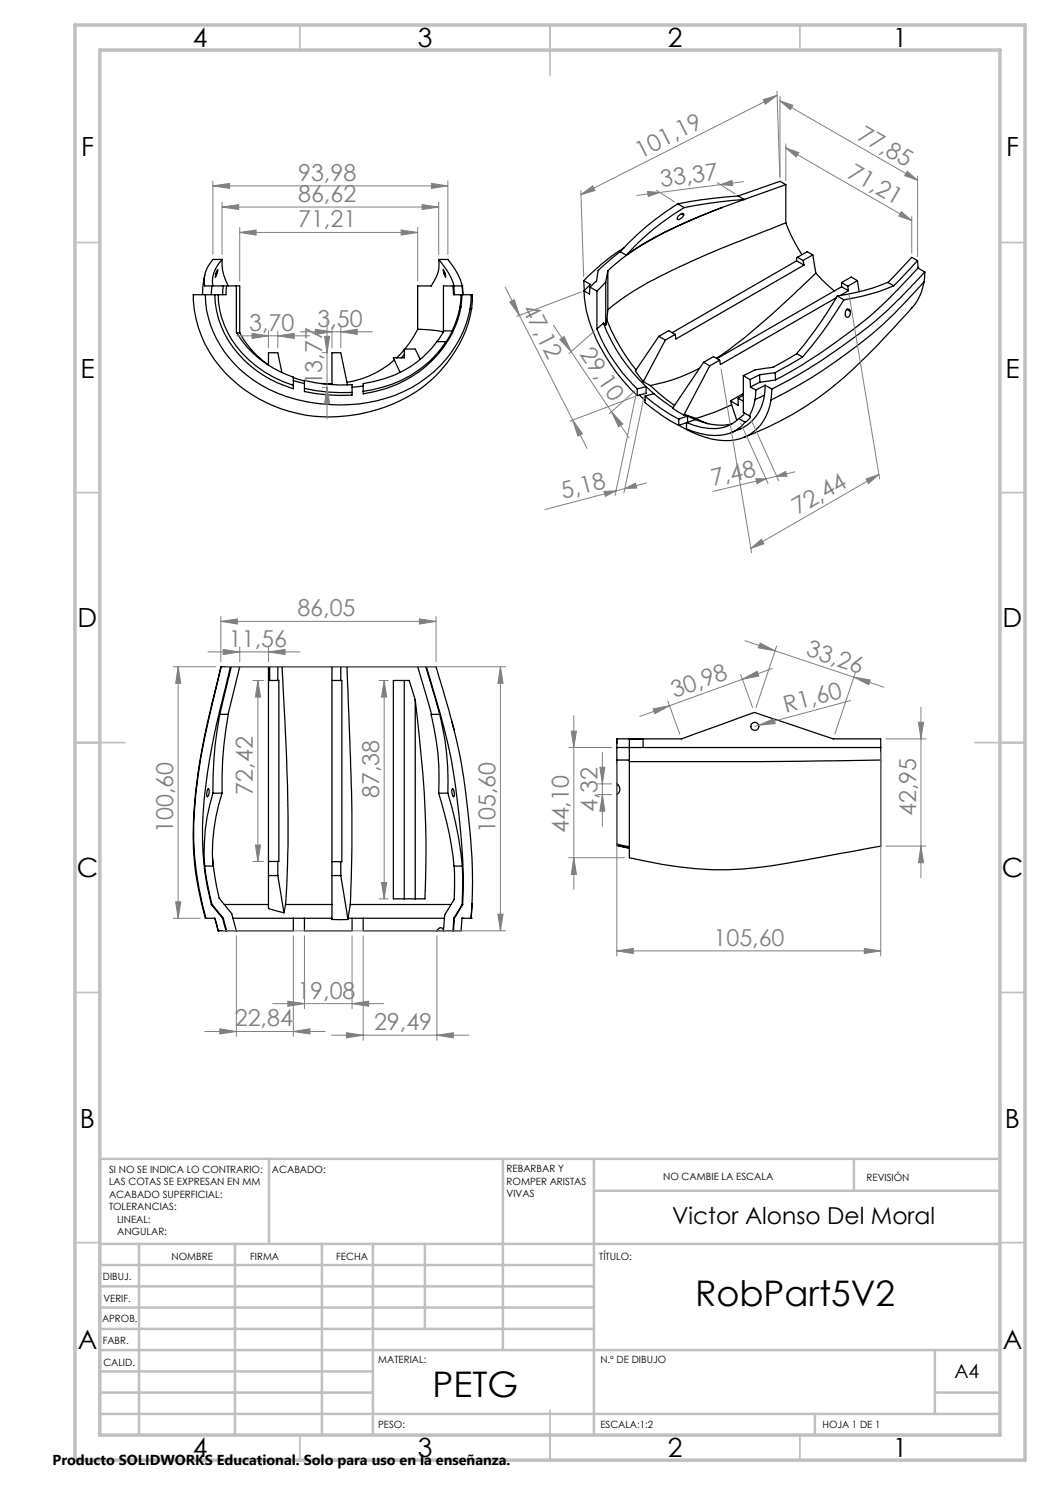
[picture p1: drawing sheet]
<svg xmlns="http://www.w3.org/2000/svg" width="210mm" height="297mm" viewBox="0 0 210 297" stroke-linecap="round" stroke-linejoin="round" font-family="sans-serif">
<g fill="none" stroke="#000" stroke-width=".25">
<path d="M147.6 39.2l-7.4 .8-4.7 .8M147.6 39.2l1.2 .7M148.8 39.9l-5 .5-7 1.1M148.8 39.9h.1M148.8 39.9l-4.3 1.6M157.2 36.9l-8.4 3M157.2 36.9v7.7M157.2 36.9l-1.2-.6-8.4 2.9M41 55l-.4 2.3-.1 1.6M41.1 58.9h-2.5a24 24 0 0 0 12.3 20.4 29.7 29.7 0 0 0 24.5 2.6 26.6 26.6 0 0 0 18.6-18.6l.3-1.6M41.1 58.9a21.9 21.9 0 0 0 12.7 19 32.5 32.5 0 0 0 28.5-.4 23.1 23.1 0 0 0 11.7-15.8M41.1 58.9h1.9"/>
<path d="M42.4 57.2l-.1 1.7M42.4 57.2h2.3M43 58.9h.6M43 58.9a19.8 19.8 0 0 0 11.1 17l1.4 .7 3.2 1.1v-.6M43.2 54.7l.4-.8-.2 .8M43.2 54.7l-.2 .8 .4-.8M43.2 54.7h.2M43.6 58.9a18.7 18.7 0 0 0 9.4 15.5l3.7 1.9 2 .8M44.4 51.9h-1.8a6.1 6.1 0 0 0-1.7 5.3h1.5M44.4 51.9a6.1 6.1 0 0 0-1.8 5.3M44.4 51.9a9.2 9.2 0 0 0 1.2 5.3M44.7 57.2l-.2 1.7"/>
<path d="M44.7 57.2h.6M45.3 57.2l-.1 1.7h-1.6M45.3 57.2h2.6v9.3M47.3 57.2v9.2a20.5 20.5 0 0 0 11.4 9v1.7M86.3 57.2h-2.8v8.7M87.7 51.9h1.9a14.3 14.3 0 0 1 2.9 5.3M87.7 51.9l2.2 3 .9 2.3M87.7 51.9a6.6 6.6 0 0 1-1.5 5.3h.1M88.8 54.7l.3 .8-.1-.8M88.8 54.7l-.2-.8 .4 .8M88.8 54.7h.2M90.6 57.2l.1 1.7h1.5"/>
<path d="M90.8 57.2h1.6M90.8 57.2h-2.1v9M90.8 57.2l.1 1.7M92.2 58.9l-.2 2.5M92.2 58.9h.2M92.4 58.9l-.2 2.5M92.4 58.9h1.8M92.4 57.2h.1zM92.4 57.2l.1 1.7M92.5 57.2l.1 1.7M94.2 58.9h.3l-.2 2.8M94.2 58.9l-.2 2.8"/>
<path d="M116.8 56.1l.1 2M116.8 56.1l1.3 .8-1.3 1.3M116.8 58.2a27.8 27.8 0 0 0 5.4 14.8 36.8 36.8 0 0 0 5.3 6.1M118 57.4l-.1 1.4-1.1-.6M118 57.4l1.4 .8M119.4 58.2v7.6M121.1 56.4l-1.7 1.8M121.1 56.4v8.6M121.6 54.1l-.5 2.3M121.6 54.1v7.9M124.1 50.3l-1.9 1.5-2.6 2.3-.3 2.1-1.3 1.2M124.1 50.3l1.1 .7"/>
<path d="M124.8 49.5a42.5 42.5 0 0 0-8 6.6M135.5 40.8a51.9 51.9 0 0 0-11.4 9.5M135.5 40.8l1.3 .7M135.7 43.1a.84 .84 0 0 1 1-.3 1.27 1.27 0 0 1-1.2 1.1l-.1-.2zM136.3 42.8l.4 .2M136.8 41.5a49.3 49.3 0 0 0-11.6 9.5M144.5 41.5a100.5 100.5 0 0 0-17.5 8.3l-1.8 1.2M144.5 41.5a78.2 78.2 0 0 0-20.4 10.4l-2.5 2.2M157.2 44.6l-13 5.1-9.9 4.4-4.2 2.2-3.6 2-2.4 1.7-2.5 2M157.2 44.6l1.1 2.6 2.1 3.7M159.3 52.2l1.5 .8M159.3 52.2l-24.9 14.3"/>
<path d="M159.5 51.5h-.2v.7M159.5 51.5l1.1 .6M160.6 52.1l.2 .9M160.8 53l-25.6 14.8-.2-.9M162.6 51l-2 1.1M162.6 51l.6 3.6M162.6 51l-1.2-.7-1.9 1.2M163.2 54.6a200.6 200.6 0 0 1-17.5 15.4l-2.4 1.6M163.2 54.6l2.3 2.4 1.4 1.2M167.3 59.5l-23.2 13.4-.2-.9M167.5 59.2l-4.4 6.7-3.8 4.8M167.5 59.2l1.3 .8"/>
<path d="M168.3 57.4l1.4 .7M168.3 57.4l-24.9 14.3M168.3 56.5l1.2 .8M168.3 56.5v.9M168.8 60a82.8 82.8 0 0 1-8.3 11.4M169.5 57.3l.2 .8M169.7 58.1l-1.7 1M171.5 56.1l-2 1.2M171.5 56.1l.3 2.2M171.5 56.1l-1.2-.7-2 1.1M177.6 56.5a40 40 0 0 1-10.1 2.7M177.6 56.5l1.2 .6"/>
<path d="M178.8 57.1a41.5 41.5 0 0 1-10 2.9M183.5 52.1l.1 1.5M183.5 52.1l-4.7 5M183.5 52.1l-1.1-.6-4.8 5M183.6 53.6a98.3 98.3 0 0 1-28.5 22.4M183.6 53.6l1.4 .8M184.8 56.4a11 11 0 0 1-3.3 6.2l-1 1a113 113 0 0 1-17.5 16.4 68.4 68.4 0 0 1-14.2 7.5M184.8 56.4a96.8 96.8 0 0 1-30.6 23.6M185 54.4l-1.8 1.8a87.3 87.3 0 0 1-17.6 15l-5.8 3.7-5.4 2.9M185 54.4l-.2 2M47.9 66.5l-.5 .1M47.9 66.5a18 18 0 0 0 5.8 6.5v-2.4h1.9l.8 3.9"/>
<path d="M58.7 75.5l2.2 .7M58.7 76.1l2.2 .6M60.9 77.7a34.1 34.1 0 0 0 9.5 .8M60.9 77.7v.6a35.9 35.9 0 0 0 9.5 .7v-.5M60.9 77.7v-1.6a32.4 32.4 0 0 0 9.5 .8v1.6M64.2 76.7l2.2 .1M66.4 76.9v-6.3h1.8l1.3 6.4M72.6 77.2l-2.2 .3M78.8 72a18.4 18.4 0 0 1-9.4 4.5M80.9 70l-1.6 1.6M80.9 70.9l-.6 .7M83.5 65.9l-1.5 2.6-1 1.3"/>
<path d="M83.5 65.9l2.4 .1 2.8 .4M84 71.9l-1-2.1h-2.1v1.8h-2.2l1.3 2.9M87.4 68.3a21.2 21.2 0 0 1-14.8 8.4v1.6M87.4 68.3h1.8M88.7 66.2l-.4 .8-.9 1.3M88.7 66.2h1.7M89.2 68.3a22.8 22.8 0 0 1-16.6 10M90.4 66.2l-.6 1.2-.6 .9M92 61.4l-.9 3.2-.7 1.6M92 61.4h.2M92.2 61.4a21.5 21.5 0 0 1-15 16.3l-4.6 1.1v-.5M94 61.7h.3"/>
<path d="M119.4 65.8a34.8 34.8 0 0 0 8.1 12M120.7 64.6a34 34 0 0 0 8.5 12.7M120.7 64.6l.4 .4M120.7 64.6l-1.3 1.2M121.4 64a38.3 38.3 0 0 0 5.8 10M121.4 64l-.3 1M121.6 62l-.2 2M127.5 77.8v1.3M127.9 79l1.1 1.1M128.7 76.3l1.4 .8M129 79.2a34.2 34.2 0 0 0 6.7 4.6M129 79.2v1.3a36.1 36.1 0 0 0 6.7 4.6"/>
<path d="M129.2 77.3v1.4l-1.7 .4M129.2 77.3l1.6 1.4M129.2 77.3l-1.7 .5M130.1 77.1l3.2 2.8 1.6 1.2M130.8 78.7l3.8 2.9M130.8 78.7l-1.8 .5M131.8 67.3l-4.7 6.9 1.6 2.1M131.8 67.3l1.3 .7M133.1 68l-4.4 8.3M135 66.9l-1.3-.8-1.9 1.2M135 66.9l-1.9 1.1M139.9 73.7l-1.2 .5a33.6 33.6 0 0 1-8.6 2.9"/>
<path d="M140.7 72.5l-6.2 9.2 2.3 1.3M140.7 72.5l1.3 .7M142 73.2l-5.2 9.8M143.9 72l-1.9 1.2M143.9 72l-1.2-.7-2 1.2M147.6 79.7v1.4l-1.5-.9M147.6 79.7l1.1 .6M148.7 75.1l1.3 .8M148.7 75.1v7.4l1.2 .7M148.7 79.1l-1.1 .6M148.7 78.7l-2.6 1.5M150 75.9l.1 1.5"/>
<path d="M150.1 77.4l1.1 .6M151 79.9l-.3 1.2-.8 2.1M151.2 78l-.2 1.9M151.9 75l-1.9 .9M151.9 75l.1 1.4M152 76.4l-1.9 1M152.9 79a8.4 8.4 0 0 1-5.8 7.2l-.9 .3M152.9 79l-1.9 .9M153 77l-1.8 1M153 77l-.1 2M153 77l1.4 .8M154.4 77.8l-.2 2.2"/>
<path d="M155 74.5l-3.1 .5M155 74.5l.1 1.5M155.1 76l-3.1 .4M159.3 70.7l-2.1 1.3a8.9 8.9 0 0 1-5.3 1.8l-.9 .2-2.3 1.1M159.3 70.7l1.2 .7M160.5 71.4l-5.5 3.1M169.4 61.9l.1-.1a.82 .82 0 0 1 .6 .9 .82 .82 0 0 1-.8 .7 1.16 1.16 0 0 1 .1-1.5zM169.4 61.9l.6 .4M135.7 83.8v1.3M136.9 82.9l.6 .3M136.9 82.9l2.3 .8M136.9 82.9l-.1 .1"/>
<path d="M137.3 84.6l-1.6 .5M137.5 83.2v1.3M137.5 83.2l1.6 .7M137.5 83.2l-1.8 .6M139.1 83.9a12 12 0 0 0 7.3 .9M139.1 83.9l-1.8 .6M139.2 83.7l2.4 1M146.1 80.2l1.3 3.9M146.3 81l-3.7 1.5-3.4 1.2M147.7 83.7a7.5 7.5 0 0 1-7.4 1.8l-3-1M147.7 83.7l1.3 .8M148.9 82.6l-.3 .5-.9 .6"/>
<path d="M149 84.5a7.6 7.6 0 0 1-7.6 2.5l-2.7-.7-1.4-.5v-1.3M149.9 83.2a.37 .37 0 0 1 .2 .4 .37 .37 0 0 1-.3 .3l-.8 .6M154.2 80a9 9 0 0 1-10.7 8 22.3 22.3 0 0 1-7.8-2.9M44.2 133.3l-.8 3.4a129.6 129.6 0 0 0-4.7 28.1 64.3 64.3 0 0 0 2.5 18.9M46.1 133.3h.1M46.1 133.3l-.2 1a278.7 278.7 0 0 0-4.4 20.1 63.3 63.3 0 0 0 .4 24.7l.4 1.8M46.1 133.3h-1.9l-.8 3.4a187.2 187.2 0 0 0-4.3 21.7 60.8 60.8 0 0 0 2 25.3h1.9M46.2 133.3h1.7M46.2 133.3l-2.2 9.6M47.9 133.3l-2.3 9.6M47.9 133.3h5.8M53.7 133.3v48.4l3.1 .9"/>
<path d="M53.7 136.1h.2M53.7 133.3h2.7M53.9 136.1h1.9v36.2h-.2M53.9 133.3v2.8M55.6 133.3v2.8M56.4 133.3l.2 4.3a414.5 414.5 0 0 1 .8 39.3l-.3 4M56.4 133.3h10M66.4 133.3v50.6h3.2M66.4 133.3h3M66.4 136.1h2v36.2h-2M68.2 133.3v2.8M69.4 133.3l.4 11.5a394 394 0 0 1 .3 36.1"/>
<path d="M69.4 133.3h14.1M80.9 136.1h-2.2v43.7h6.3a208.6 208.6 0 0 0-1.5-36.2l-.5-3.7M80.9 136.1v43.7M80.9 136.1h.9l1.2 3.8M83 139.9v39.9M83.5 133.3l2.8 9.6M83.5 133.3h3.7l.9 3.1a130.9 130.9 0 0 1 6.2 33.3l.2 6.5-.3 7.5M85.2 133.3l2.7 9.6M85.3 133.3a140.9 140.9 0 0 1 5.9 24.4 118.9 118.9 0 0 1 1.3 23.2M41.6 157.8a.81 .81 0 0 1 .2 1.1l-.2 .4a.49 .49 0 0 1-.2-.8zM42.6 158.6a39.1 39.1 0 0 0-1.7 14.6M42.6 158.6h1.8"/>
<path d="M44 142.9a74.8 74.8 0 0 0-1.4 15.7M44 142.9h1.6a77.4 77.4 0 0 0-1.2 15.7M44.4 158.6a38.3 38.3 0 0 0-1.8 14.6h-1.7M87.7 158.6l2.2 8.3 .9 6.3h1.7M87.7 158.6h1.9M87.9 142.9a55.7 55.7 0 0 1 1.7 15.7M87.9 142.9h-1.7a50.9 50.9 0 0 1 1.5 15.7M89.6 158.6a73.6 73.6 0 0 1 2.9 14.6M90.3 144.2l.5 1.8M90.5 157.8l.3 .7a.52 .52 0 0 1-.2 .8l-.3-1zM123.4 152h2.5M123.4 149.5v2.5"/>
<path d="M123.4 149.5h2.5M123.4 152v4.8a1.25 1.25 0 0 1 0 2.1v9.9M123.4 147.8v1.7M123.4 157v1.9M123.4 147.8h5.2M123.4 147.8v.9M123.4 156.8v.2M123.4 157h.2M125.9 152.3v19.2a70.9 70.9 0 0 0 31.9 1.1l18.4-3.4M125.9 149.5v2.8M125.9 149.5h50.2M128.6 147.8h7.7l14.6-5.3 13.1 4.4a10.4 10.4 0 0 0 5.1 .9h7v1.7"/>
<path d="M128.6 147.8h-2.7v1.7M128.6 147.8v1.7M176.1 149.5v2.5M176.1 152l-24 .3h-26.2M176.1 152v17.2M40.9 173.2l.5 3.1 1 4.6M42.5 171.7l.4 3.4 .9 4.5 2.6 3.1 .9 3.5M53.7 172.3h1.9M53.7 175.1h1.9M55.6 172.3v2.8M55.6 175.1l1.2 7.5M66.4 175.1h1.8"/>
<path d="M68.2 175.1l1.4 8.8M68.2 172.3v2.8M90.8 173.2v6.7l-1.9 3.2-.2 3.1M92.5 173.2l-.1 7.7M123.4 168.8l2.5 .5M123.4 169l2.5 .6M123.4 168.9v.2l2.5 .6M42.3 180.9h.1M42.3 180.9l2.2 2.8M42.4 180.9l2.3 2.8M43 183.7l.6 2.5M43.6 186.2h.1"/>
<path d="M43.6 186.2h1.6M44.5 183.7l.7 2.5M44.5 183.7h.2M44.7 183.7l.6 2.5M44.9 180.9h8.8M45.2 186.2h.1M45.3 186.2h2M46.6 183.7h12.1M57.1 180.9h9.3M57.1 180.9l-.3 1.7M58.7 183.7v2.5h-11.4M58.7 183.7h2.2"/>
<path d="M60.9 183.7h5.5M60.9 183.7v2.5h9.5v-2.5M69.6 183.7h3M69.6 183.7v.2M70.1 180.9h20.1M70.1 180.9l-.5 2.8M72.6 183.7h16.3M72.6 183.7v2.5h14.8M87.4 186.2h3.2M88.7 186.1a.66 .66 0 0 0-.7-.6 .66 .66 0 0 0-.6 .7M90.6 186.2h.1M90.8 183.7h.1"/>
<path d="M90.8 183.7l-.2 2.5M90.9 183.7l-.2 2.5M92.4 183.7h.1M92.4 183.7l-.2 2.5h-1.5M92.4 183.7h1.8M92.4 180.9l-1.6 2.8M92.4 180.9h.1M92.5 180.9l-1.6 2.8M94.2 183.7h.1M94.4 180.7l-.2 3"/>
<circle cx="151" cy="145.3" r=".8"/>
</g>
<g fill="none" stroke="#808080" stroke-width=".2">
<path d="M152.6 19.9l2.8-.8-2.3 1.7zM155.4 18.3l.6 17.2M155.4 19.1l-39.2 19.8M156 19.3v16.2M42.6 37.2l3.3-.5v1zM42.6 36.2v14.7M42.6 37.2h47M86.3 36.7l3.3 .5-3.3 .5zM89.6 36.2v14.7M116.2 38.9l2.3-1.7 .5 .9zM116.2 38.1l.5 17.2M129.5 38.3l2.5 .2-2.4 .8z"/>
<path d="M131.3 38.1l3.6 2.3M132 38.5l-4.6 .6M143.4 36.5l3.6 2.3M144.1 36.9l2.3-.8 .1 1zM144.1 36.9l-12.1 1.6M148.7 36.3l-4.6 .6M156 20.2l2.6 .9-.5 .8zM156 20.2l27.5 15.9M157.2 29.6l2.6 .9-.6 .9zM157.2 28.8v7.3M157.2 29.6l25.2 14.5M181.4 34.3l2.1 1.8-2.6-1z"/>
<path d="M183.5 35.2v16.1M44.4 41.4l3.3-.5v1zM44.4 40.4v10.5M44.4 41.4h43.3M47.9 46.5l3.3-.5v1zM47.9 45.5v10.7M47.9 46.5h35.6M80.2 46l3.3 .5-3.3 .5zM83.5 45.5v10.7M84.4 40.9l3.3 .5-3.3 .5zM87.7 40.4v10.5M101 57.4l2.9 5.7"/>
<path d="M116.3 58.4l-12.9 4.9M169.8 59l6.1 36.8M180.3 42.3l2.1 1.8-2.6-.9zM182.4 43.3v7.4M47.3 67.2h14.6M50.4 66.7l3.3 .5-3.3 .5zM53.7 66.2v3.4M55.6 67.2l3.2-.5v1zM55.6 66.2v3.4M60 66.4h14.5M63.1 65.9l3.3 .5-3.3 .5zM64.4 70.6h1"/>
<path d="M64.4 77.5h1M64.9 67.3h1l-.5 3.3zM65.4 77.5l.5 3.2h-1zM65.4 64.2v19.6M66.4 65.4v4.2M68.2 66.4l3.2-.5v1zM68.2 65.4v4.2M102 60.4l.9-.5 1 3.2zM103.9 63.1l10.6 20.9M110.7 65.1l11.6 17.3M112 67.9l.8-.6 1.4 3zM118.9 66.2l-5.1 4.5"/>
<path d="M126.9 79.3l-12.9 4.9M127 78.2l-5.2 4.6M127.2 78.7l-4.2 20.4M129 78.2l-4.2 20.4M144.2 73.8l6.1 36.8M114.5 84l2 2.7-.9 .5zM114.5 84l2.9 5.7M120.8 98.3l2.4-.1-2.1 1.1zM122.3 82.4l2.3 2.4-.9 .6zM122.3 82.4l3.5 5.2M123.2 98.2l-14.2 3.7M125 97.7l2.1-1.1 .3 1z"/>
<path d="M129.3 96.6l-6.1 1.6M148.1 84.6l5.5 12.1M150.3 84.1l5.5 12.1M151.2 95.7l2 .1-1.8 .9zM153.2 95.8l-10.6 2.5M155.3 95.2l1.8-.9 .3 1zM155.3 95.2l-2.1 .6M159 94.4l-3.7 .8M173.2 95.8l2.6-.9-2.1 1.8zM175.8 94.9l-25.6 14.8M150.2 109.7l2.1-1.8 .5 .9zM34.6 133.3h8.6"/>
<path d="M35.6 133.3l.6 3.4h-1.1zM35.6 133.3v50.4M41.6 130.4h18.4M44.2 124.3l3.3-.5v1zM44.2 123.3v9.1M44.2 124.3h43M44.6 129.9l3.3 .5-3.3 .5zM45.2 133.3h55.9M47.9 129.4v3M50.6 136.1h2.1M51.6 136.1l.5 3.3h-1zM51.6 136.1v36.2"/>
<path d="M53.7 130.4l3.3-.5v1zM53.7 129.4v3M75.8 136.1h1.8M76.8 136.1l.5 3.3h-1zM76.8 136.1v43.7M83.9 123.8l3.3 .5-3.3 .5zM87.2 123.3v9.1M100.1 133.3l.5 3.4h-1zM100.1 133.3v52.9M148.1 134.9l2.4 6.6M148.5 135.9l2.9-1.6 .4 .9zM148.5 135.9l-14.6 5.2"/>
<path d="M149 128.1l6 2.1M152 128.6l3 1.6-3.3-.6zM154.4 133.7l-5.9 2.2M155 130.2l15.8 5.2M155.3 129.2l-4.1 12.3M170.8 135.4l3.3 .6-.4 .9zM170.8 135.4l6 2M171.1 134.5l-4.1 12.3M113.8 149.5h8.5M114.3 146.2h1l-.5 3.3zM114.8 143.2v34.7M119.5 156.8h2.8"/>
<path d="M119.5 158.9h2.8M120 153.5h1l-.5 3.3zM120.5 158.9l.5 3.3h-1zM120.5 150.4v14.9M123.4 153v38.2M130.6 141.8l3.3-.7-2.9 1.6zM133.6 140.2l2.4 6.6M133.9 141.1l-5.9 2.2M151.7 145.1l3.1-1.4 .2 1zM151.7 145.1l-.7 .2M170.1 140.1l-18.4 5M176.1 150.5v40.7"/>
<path d="M177.2 147.8h8M183.7 144.5h1l-.5 3.3zM184.2 141.4v34.2M50.6 172.3h2.1M51.1 169h1l-.5 3.3zM75.8 179.8h1.8M76.3 176.5h1l-.5 3.3zM113.8 171.6h11M114.8 171.6l.5 3.3h-1zM177.2 169.2h8M184.2 169.2l.5 3.3h-1zM34.6 183.7h5.5"/>
<path d="M35.1 180.4h1.1l-.6 3.3zM44.6 186.2h56.5M47.3 187.1v20.2M58.7 187.1v20.2M60.9 187.1v14.7M70.4 187.1v14.7M72.6 187.1v21M87.4 187.1v21M99.6 182.8h1l-.5 3.4zM123.4 190.2l3.2-.5v1zM123.4 190.2h52.7M172.9 189.7l3.2 .5-3.2 .5z"/>
<path d="M40.9 206.3h24.1M44 205.8l3.3 .5-3.3 .5zM54.5 200.7h22.3M57.6 200.2l3.3 .5-3.3 .6zM58.7 206.3l3.3-.5v1zM66.3 207h27.4M69.3 206.5l3.3 .5-3.3 .6zM70.4 200.7l3.3-.5v1.1zM87.4 207l3.3-.5v1.1z"/>
</g>
<g fill="none" stroke="#c0c0c0" stroke-width=".35">
<path d="M60 5v5M110 5v10M160 5v5M15 48.5h5M200 48.5h5M15 98.5h5M200 98.5h5M15 148.5h10M195 148.5h10M15 198.5h5M200 198.5h5M15 248.5h5"/>
<path d="M200 248.5h5M60 287v5M110 282v10M160 287v5"/>
</g>
<g fill="none" stroke="#c0c0c0" stroke-width=".5">
<path d="M53.8 231.8v17M100.6 231.8v38.2M118.8 231.8v55.2M118.8 238.2h81.2M170.8 231.8v6.4M200 231.8h-180v55.2M20 248.8h180M20 257.3h98.8M20 253h98.8M27.8 248.8v38.2M47 248.8v38.2M64.4 248.8v38.2"/>
<path d="M74.6 248.8v38.2M85 248.8v17M20 265.8h98.8M20 261.5h98.8M20 278.5h54.6M20 274.3h54.6M20 270h180M187 278.5h13M187 270v12.8M20 282.8h180M163 282.8v4.2"/>
</g>
<path d="M15 5h190v287h-190zM20 10h180v277h-180z" fill="none" stroke="#c0c0c0" stroke-width=".7"/>
<g fill="#808080">
<path d="M151.7 145.1l3.1-1.4 .2 1z"/>
<path d="M170.8 135.4l3.3 .6-.4 .9zM152 128.6l3 1.6-3.3-.6z"/>
<path d="M58.7 206.3l3.3-.5v1zM44 205.8l3.3 .5-3.3 .5z"/>
<path d="M50.4 66.7l3.3 .5-3.3 .5zM55.6 67.2l3.2-.5v1zM63.1 65.9l3.3 .5-3.3 .5zM68.2 66.4l3.2-.5v1zM47.9 46.5l3.3-.5v1zM80.2 46l3.3 .5-3.3 .5z"/>
<path d="M172.9 189.7l3.2 .5-3.2 .5zM123.4 190.2l3.2-.5v1z"/>
<path d="M44.2 124.3l3.3-.5v1zM83.9 123.8l3.3 .5-3.3 .5z"/>
<path d="M57.6 200.2l3.3 .5-3.3 .6zM70.4 200.7l3.3-.5v1.1z"/>
<path d="M69.3 206.5l3.3 .5-3.3 .6zM87.4 207l3.3-.5v1.1z"/>
<path d="M129.5 38.3l2.5 .2-2.4 .8zM144.1 36.9l2.3-.8 .1 1z"/>
<path d="M151.2 95.7l2 .1-1.8 .9zM155.3 95.2l1.8-.9 .3 1z"/>
<path d="M120.8 98.3l2.4-.1-2.1 1.1zM125 97.7l2.1-1.1 .3 1z"/>
<path d="M148.5 135.9l2.9-1.6 .4 .9zM130.6 141.8l3.3-.7-2.9 1.6z"/>
<path d="M116.2 38.9l2.3-1.7 .5 .9zM152.6 19.9l2.8-.8-2.3 1.7z"/>
<path d="M150.2 109.7l2.1-1.8 .5 .9zM173.2 95.8l2.6-.9-2.1 1.8z"/>
<path d="M120 153.5h1l-.5 3.3zM120.5 158.9l.5 3.3h-1z"/>
<path d="M184.2 169.2l.5 3.3h-1zM183.7 144.5h1l-.5 3.3z"/>
<path d="M76.3 176.5h1l-.5 3.3zM76.8 136.1l.5 3.3h-1z"/>
<path d="M114.3 146.2h1l-.5 3.3zM114.8 171.6l.5 3.3h-1z"/>
<path d="M64.9 67.3h1l-.5 3.3zM65.4 77.5l.5 3.2h-1zM51.6 136.1l.5 3.3h-1zM51.1 169h1l-.5 3.3zM35.6 133.3l.6 3.4h-1.1zM35.1 180.4h1.1l-.6 3.3zM100.1 133.3l.5 3.4h-1zM99.6 182.8h1l-.5 3.4z"/>
<path d="M102 60.4l.9-.5 1 3.2zM114.5 84l2 2.7-.9 .5z"/>
<path d="M112 67.9l.8-.6 1.4 3zM122.3 82.4l2.3 2.4-.9 .6z"/>
<path d="M156 20.2l2.6 .9-.5 .8zM181.4 34.3l2.1 1.8-2.6-1z"/>
<path d="M157.2 29.6l2.6 .9-.6 .9zM180.3 42.3l2.1 1.8-2.6-.9z"/>
<path d="M44.6 129.9l3.3 .5-3.3 .5zM53.7 130.4l3.3-.5v1z"/>
<path d="M42.6 37.2l3.3-.5v1zM86.3 36.7l3.3 .5-3.3 .5z"/>
<path d="M44.4 41.4l3.3-.5v1zM84.4 40.9l3.3 .5-3.3 .5z"/>
</g>
<g font-size="7.1">
<text x="139" y="261.3">RobPart5V2</text>
<text x="86.5" y="279.4">PETG</text>
</g>
<g font-size="5.3">
<text x="38.5" y="9.5">4</text>
<text x="83.5" y="9.5">3</text>
<text x="133.5" y="9.5">2</text>
<text x="178.5" y="9.5">1</text>
<text x="16.2" y="31.2">F</text>
<text x="201.2" y="31.2">F</text>
<text x="16.1" y="75.5">E</text>
<text x="201.1" y="75.5">E</text>
<text x="15.5" y="125.5">D</text>
<text x="200.5" y="125.5">D</text>
<text x="15.4" y="175.5">C</text>
<text x="200.4" y="175.5">C</text>
<text x="16" y="225.5">B</text>
<text x="201" y="225.5">B</text>
<text x="15.5" y="269.7">A</text>
<text x="200.5" y="269.7">A</text>
<text x="38.5" y="291.5">4</text>
<text x="83.5" y="291.5">3</text>
<text x="133.5" y="291.5">2</text>
<text x="178.5" y="291.5">1</text>
</g>
<g font-size="4.7" fill="#808080">
<text x="171.2" y="27.8" transform="rotate(30 171.2 27.8)">77,85</text>
<text x="128.1" y="31.8" transform="rotate(-27 128.1 31.8)">101,19</text>
<text x="169.2" y="35.4" transform="rotate(30 169.2 35.4)">71,21</text>
<text x="59.6" y="36.1">93,98</text>
<text x="59.6" y="40.4">86,62</text>
<text x="132.2" y="37.4" transform="rotate(-7 132.2 37.4)">33,37</text>
<text x="59.6" y="45.5">71,21</text>
<text x="63.5" y="65.3">3,50</text>
<text x="104.4" y="61.8" transform="rotate(63 104.4 61.8)">47,12</text>
<text x="49.8" y="66.2">3,70</text>
<text x="115.8" y="70.9" transform="rotate(56 115.8 70.9)">29,10</text>
<text x="64.4" y="77.1" transform="rotate(-90 64.4 77.1)">13,77</text>
<text x="112.7" y="99.9" transform="rotate(-15 112.7 99.9)">5,18</text>
<text x="142.6" y="97.2" transform="rotate(-13 142.6 97.2)">7,48</text>
<text x="159.6" y="103.1" transform="rotate(-30 159.6 103.1)">72,44</text>
<text x="59.5" y="123.3">86,05</text>
<text x="45.8" y="129.4">11,56</text>
<text x="161.1" y="131.1" transform="rotate(18 161.1 131.1)">33,26</text>
<text x="134.9" y="139.7" transform="rotate(-20 134.9 139.7)">30,98</text>
<text x="157.2" y="142.6" transform="rotate(-15 157.2 142.6)">R1,60</text>
<text x="50.6" y="158.9" transform="rotate(-90 50.6 158.9)">72,42</text>
<text x="75.8" y="159.6" transform="rotate(-90 75.8 159.6)">87,38</text>
<text x="34.6" y="166.6" transform="rotate(-90 34.6 166.6)">100,60</text>
<text x="99.1" y="166.6" transform="rotate(-90 99.1 166.6)">105,60</text>
<text x="113.8" y="166.7" transform="rotate(-90 113.8 166.7)">44,10</text>
<text x="119.5" y="162.4" transform="rotate(-90 119.5 162.4)">4,32</text>
<text x="183.2" y="163.2" transform="rotate(-90 183.2 163.2)">42,95</text>
<text x="142.7" y="189.2">105,60</text>
<text x="59.5" y="199.7">19,08</text>
<text x="46.9" y="205.3">22,84</text>
<text x="74.8" y="206">29,49</text>
</g>
<text font-size="4.7" x="134.4" y="244.8">Victor Alonso Del Moral</text>
<text font-size="3.9" x="190.9" y="275.5">A4</text>
<text font-size="2.9" x="10.5" y="292.9">Producto SOLIDWORKS Educational. Solo para uso en la enseñanza.</text>
<g font-size="2">
<text x="21.8" y="234.6">SI NO SE INDICA LO CONTRARIO:</text>
<text x="21.8" y="237.1">LAS COTAS SE EXPRESAN EN MM</text>
<text x="21.8" y="239.6">ACABADO SUPERFICIAL:</text>
<text x="54.4" y="234.6">ACABADO:</text>
<text x="101.3" y="234.5">REBARBAR Y</text>
<text x="101.3" y="237">ROMPER ARISTAS</text>
<text x="101.3" y="239.5">VIVAS</text>
<text x="132.6" y="236">NO CAMBIE LA ESCALA</text>
<text x="173.3" y="236.2">REVISIÓN</text>
<text x="21.8" y="242.1">TOLERANCIAS:</text>
<text x="23.4" y="244.6">LINEAL:</text>
<text x="23.4" y="247.1">ANGULAR:</text>
<text x="34.3" y="252">NOMBRE</text>
<text x="50" y="251.9">FIRMA</text>
<text x="67.2" y="251.9">FECHA</text>
<text x="119.9" y="251.9">TÍTULO:</text>
<text x="20.6" y="256.1">DIBUJ.</text>
<text x="20.7" y="260.3">VERIF.</text>
<text x="20.4" y="264.4">APROB.</text>
<text x="20.5" y="268.8">FABR.</text>
<text x="20.7" y="273.1">CALID.</text>
<text x="75.6" y="272.5">MATERIAL:</text>
<text x="120.1" y="272.5">N.º DE DIBUJO</text>
<text x="75.6" y="285.5">PESO:</text>
<text x="120.1" y="285.6">ESCALA:1:2</text>
<text x="164.5" y="285.6">HOJA 1 DE 1</text>
</g>
</svg>
